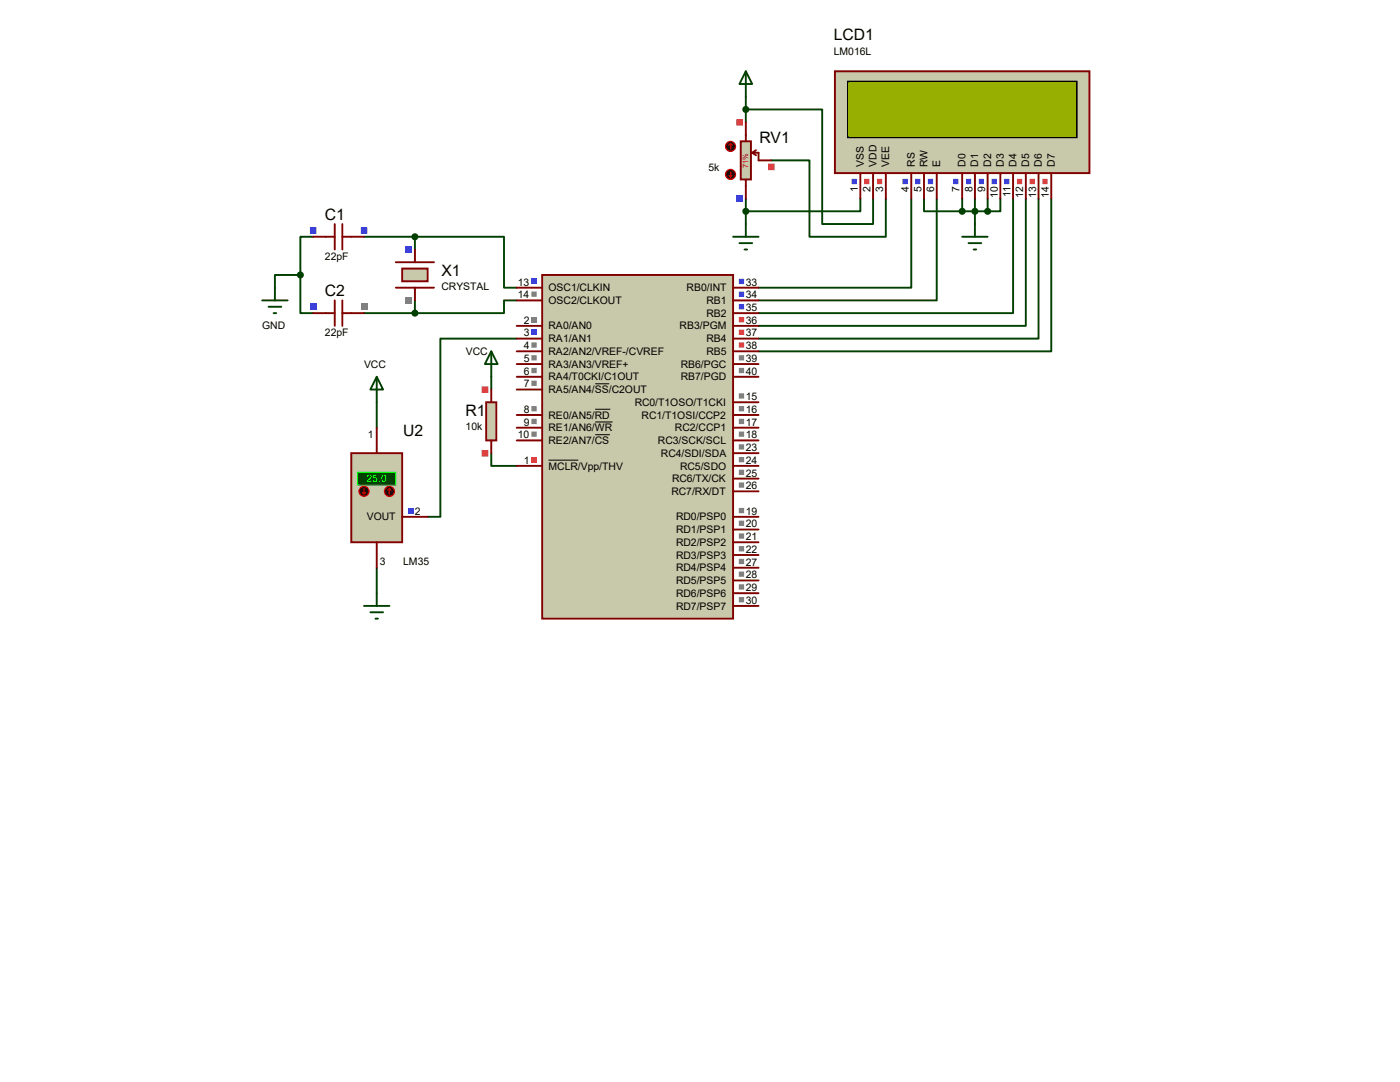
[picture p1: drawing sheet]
<svg xmlns="http://www.w3.org/2000/svg" width="279mm" height="216mm" viewBox="0 0 279 216" stroke-linecap="round" stroke-linejoin="round" font-family="sans-serif">
<g fill="none" stroke="#004000" stroke-width=".38">
<path d="M148.8 19.3v5.1M148.8 21.8h15.3v22.9h10.1v-5.1M148.8 39.6v5.1M153.9 32h7.6v15.2h15.3v-7.6M171.7 39.6v2.6h-22.9M181.9 39.6v17.8h-30.5M184.4 39.6v2.6h7.6M186.9 39.6v20.3h-35.5M192 39.6v2.6M194.6 39.6v5.1M197.1 39.6v2.6M199.6 39.6v2.6h-2.5"/>
<path d="M202.2 39.6v22.9h-50.8M204.7 39.6v25.4h-53.3M207.3 39.6v28h-55.9M209.8 39.6v30.5h-58.4M59.9 54.9v7.6h2.6M59.9 54.9h-5v2.5M62.5 47.2h-2.6v7.7M72.6 47.2h10.2M82.8 47.2h17.8v10.2h2.5M82.8 47.2v2.6M82.8 59.9v2.6M103.1 59.9h-2.5v2.6h-17.8"/>
<path d="M192 42.2h5.1M72.6 62.5h10.2M98 75.2v2.5M103.1 67.6h-15.2v35.5h-2.6M75.2 80.3v5M98 90.4v2.6h5.1M75.2 113.3v5.1"/>
</g>
<path d="M108.2 54.9h38.1v68.5h-38.1z" fill="#c8c8aa" stroke="#800000" stroke-width=".38"/>
<g fill="none" stroke="#800000" stroke-width=".38">
<path d="M103.1 57.4h5.1M103.1 59.9h5.1M146.3 57.4h5.1M146.3 59.9h5.1M103.1 65h5.1M103.1 67.6h5.1M103.1 70.1h5.1M103.1 75.2h5.1M103.1 77.7h5.1M103.1 72.6h5.1M146.3 65h5.1M146.3 67.6h5.1"/>
<path d="M146.3 70.1h5.1M146.3 75.2h5.1M146.3 72.6h5.1M146.3 62.5h5.1M103.1 82.8h5.1M103.1 85.3h5.1M103.1 87.9h5.1M103.1 93h5.1M146.3 82.8h5.1M146.3 85.3h5.1M146.3 87.9h5.1M146.3 98h5.1"/>
<path d="M146.3 95.5h5.1M146.3 93h5.1M146.3 90.4h5.1M146.3 80.3h5.1M146.3 103.1h5.1M146.3 105.7h5.1M146.3 118.4h5.1M146.3 115.8h5.1M146.3 113.3h5.1M146.3 110.7h5.1M146.3 108.2h5.1M146.3 120.9h5.1"/>
</g>
<path d="M118.8 76.6h2.8M109.5 91.8h5.9M118.8 81.7h3M118.8 84.2h3.5M118.8 86.7h2.9" fill="none" stroke="#000" stroke-width=".2"/>
<path d="M106 63.2h1.1v1.1h-1.1z" fill="#808080"/>
<path d="M106 65.8h1.1v1h-1.1z" fill="#4040ff"/>
<path d="M106 68.3h1.1v1.1h-1.1zM106 73.4h1.1v1.1h-1.1zM106 75.9h1.1v1.1h-1.1zM106 81h1.1v1.1h-1.1zM106 83.6h1.1v1h-1.1zM106 86.1h1.1v1.1h-1.1z" fill-rule="evenodd" fill="#808080"/>
<path d="M106 55.6h1.1v1.1h-1.1z" fill="#4040ff"/>
<path d="M106 58.2h1.1v1h-1.1zM147.4 81h1.1v1.1h-1.1zM147.4 83.6h1.1v1h-1.1zM147.4 86.1h1.1v1.1h-1.1zM147.4 101.3h1.1v1.1h-1.1zM147.4 103.9h1.1v1h-1.1zM147.4 73.4h1.1v1.1h-1.1zM147.4 70.9h1.1v1h-1.1z" fill-rule="evenodd" fill="#808080"/>
<path d="M147.4 68.3h1.1v1.1h-1.1zM147.4 65.8h1.1v1h-1.1zM147.4 63.2h1.1v1.1h-1.1z" fill-rule="evenodd" fill="#ff4040"/>
<path d="M147.4 60.7h1.1v1.1h-1.1zM147.4 58.2h1.1v1h-1.1zM147.4 55.6h1.1v1.1h-1.1z" fill-rule="evenodd" fill="#4040ff"/>
<path d="M147.4 119.1h1.1v1.1h-1.1zM147.4 116.6h1.1v1h-1.1zM147.4 114h1.1v1.1h-1.1zM147.4 111.5h1.1v1.1h-1.1zM147.4 109h1.1v1h-1.1zM147.4 106.4h1.1v1.1h-1.1zM147.4 96.3h1.1v1h-1.1zM147.4 93.7h1.1v1.1h-1.1zM147.4 91.2h1.1v1h-1.1zM147.4 88.6h1.1v1.1h-1.1zM106 70.9h1.1v1h-1.1zM147.4 78.5h1.1v1h-1.1z" fill-rule="evenodd" fill="#808080"/>
<path d="M106 91.2h1.1v1h-1.1z" fill="#ff4040"/>
<path d="M79 52.3h7.6M79 57.4h7.6" fill="none" stroke="#800000" stroke-width=".38"/>
<path d="M80.3 53.6h5v2.5h-5z" fill="#c8c8aa" stroke="#800000" stroke-width=".38"/>
<path d="M82.8 49.8v2.5M82.8 57.4v2.5" fill="none" stroke="#800000" stroke-width=".38"/>
<path d="M80.9 49.1h1.3v1.4h-1.3z" fill="#4040ff"/>
<path d="M80.9 59.3h1.3v1.3h-1.3z" fill="#808080"/>
<path d="M62.5 47.2h4.3M66.8 44.7v5.1M68.3 44.7v5.1M68.3 47.2h4.3" fill="none" stroke="#800000" stroke-width=".38"/>
<path d="M72 45.3h1.3v1.4h-1.3zM61.8 45.3h1.4v1.4h-1.4z" fill-rule="evenodd" fill="#4040ff"/>
<path d="M66.8 59.9v5.1M68.3 59.9v5.1M62.5 62.5h4.3M68.3 62.5h4.3" fill="none" stroke="#800000" stroke-width=".38"/>
<path d="M72 60.6h1.3v1.3h-1.3z" fill="#808080"/>
<path d="M61.8 60.6h1.4v1.3h-1.4z" fill="#4040ff"/>
<path d="M52.3 59.9h5.1M54.9 57.4v2.5M53.6 61.2h2.5M54.6 62.5h.5" fill="none" stroke="#004000" stroke-width=".38"/>
<path d="M70.1 90.4h10.2v17.8h-10.2z" fill="#c8c8aa" stroke="#800000" stroke-width=".38"/>
<path d="M71.4 94.2h7.6v2.6h-7.6z" fill="#004000" stroke="#0f0" stroke-width=".2"/>
<path d="M75.2 85.3v5.1M75.2 108.2v5.1M80.3 103.1h5" fill="none" stroke="#800000" stroke-width=".38"/>
<circle cx="77.7" cy="98" r="1.02" fill="#400000" stroke="#f00" stroke-width=".2"/>
<path d="M77.7 97.5l-.2 .3M77.7 97.5l.3 .3M77.7 97.5v1.1" fill="none" stroke="#f00" stroke-width=".2"/>
<circle cx="72.6" cy="98" r="1.02" fill="#400000" stroke="#f00" stroke-width=".2"/>
<path d="M72.4 98.3l.2 .3M72.6 97.5v1.1M72.9 98.3l-.3 .3" fill="none" stroke="#f00" stroke-width=".2"/>
<path d="M81.4 101.3h1.1v1.1h-1.1z" fill="#4040ff"/>
<path d="M75.2 75.2l1.3 2.5h-2.6zM75.2 75.2v5.1M75.2 118.4v2.5M72.6 120.9h5.1M73.9 122.2h2.6M74.9 123.4h.5" fill="none" stroke="#004000" stroke-width=".38"/>
<path d="M147.8 28.2h2.1v7.6h-2.1z" fill="#c8c8aa" stroke="#800000" stroke-width=".38"/>
<path d="M148.8 24.4v3.8M148.8 35.8v3.8M150.1 30.5l.8 .5M150.1 30.5h1.3v1.5h2.5M150.9 30l-.8 .5" fill="none" stroke="#800000" stroke-width=".38"/>
<circle cx="145.8" cy="29.2" r="1.02" fill="#400000" stroke="#f00" stroke-width=".2"/>
<path d="M145.8 28.7l-.3 .3M145.8 28.7l.2 .3M145.8 28.7v1" fill="none" stroke="#f00" stroke-width=".2"/>
<circle cx="145.8" cy="34.8" r="1.02" fill="#400000" stroke="#f00" stroke-width=".2"/>
<path d="M145.5 35.1l.3 .2M145.8 34.3v1M146 35.1l-.2 .2" fill="none" stroke="#f00" stroke-width=".2"/>
<path d="M146.9 39h1.4v1.3h-1.4z" fill="#4040ff"/>
<path d="M146.9 23.7h1.4v1.4h-1.4zM153.3 32.6h1.3v1.4h-1.3z" fill-rule="evenodd" fill="#ff4040"/>
<path d="M166.6 14.2h50.8v20.3h-50.8z" fill="#c8c8aa" stroke="#800000" stroke-width=".38"/>
<path d="M169.2 16.3h45.7v11.1h-45.7z" fill="#324600" stroke="#000" stroke-width=".25"/>
<path d="M169.2 16.3h45.7v11.1h-45.7z" fill="#96af00" stroke="#000" stroke-width=".25"/>
<g fill="none" stroke="#800000" stroke-width=".38">
<path d="M171.7 34.5v5.1M174.2 34.5v5.1M176.8 34.5v5.1M181.9 34.5v5.1M184.4 34.5v5.1M186.9 34.5v5.1M192 34.5v5.1M194.6 34.5v5.1M197.1 34.5v5.1M199.6 34.5v5.1M202.2 34.5v5.1M204.7 34.5v5.1"/>
<path d="M207.3 34.5v5.1M209.8 34.5v5.1"/>
</g>
<path d="M208 35.7h1.1v1h-1.1zM205.5 35.7h1v1h-1zM202.9 35.7h1.1v1h-1.1z" fill-rule="evenodd" fill="#ff4040"/>
<path d="M200.4 35.7h1.1v1h-1.1zM197.9 35.7h1v1h-1zM195.3 35.7h1.1v1h-1.1zM192.8 35.7h1v1h-1zM190.2 35.7h1.1v1h-1.1zM185.2 35.7h1v1h-1zM182.6 35.7h1.1v1h-1.1zM180.1 35.7h1v1h-1zM169.9 35.7h1.1v1h-1.1z" fill-rule="evenodd" fill="#4040ff"/>
<path d="M172.5 35.7h1v1h-1zM175 35.7h1.1v1h-1.1z" fill-rule="evenodd" fill="#ff4040"/>
<path d="M148.8 14.2l1.3 2.6h-2.5zM148.8 14.2v5.1M146.3 47.2h5.1M147.6 48.5h2.5M148.6 49.8h.5M148.8 44.7v2.5M192 47.2h5.1M193.3 48.5h2.5M194.3 49.8h.5M194.6 44.7v2.5" fill="none" stroke="#004000" stroke-width=".38"/>
<g fill="#004000" stroke="#004000" stroke-width=".38">
<circle cx="148.8" cy="42.2" r=".51"/>
<circle cx="148.8" cy="21.8" r=".51"/>
<circle cx="192" cy="42.2" r=".51"/>
<circle cx="194.6" cy="42.2" r=".51"/>
<circle cx="197.1" cy="42.2" r=".51"/>
<circle cx="59.9" cy="54.9" r=".51"/>
<circle cx="82.8" cy="47.2" r=".51"/>
<circle cx="82.8" cy="62.5" r=".51"/>
</g>
<path d="M97 80.3h2.1v7.6h-2.1z" fill="#c8c8aa" stroke="#800000" stroke-width=".38"/>
<path d="M98 77.7v2.6M98 87.9v2.5" fill="none" stroke="#800000" stroke-width=".38"/>
<path d="M96.1 77.1h1.4v1.3h-1.4zM96.1 89.8h1.4v1.3h-1.4z" fill-rule="evenodd" fill="#ff4040"/>
<path d="M98 70.1l1.3 2.5h-2.5zM98 70.1v5.1" fill="none" stroke="#004000" stroke-width=".38"/>
<g font-size="3.1">
<text x="166.4" y="8">LCD1</text>
<text x="151.6" y="28.6">RV1</text>
<text x="64.9" y="43.9">C1</text>
<text x="64.9" y="59.1">C2</text>
<text x="88.1" y="55">X1</text>
<text x="92.9" y="82.9">R1</text>
<text x="80.5" y="87">U2</text>
</g>
<g font-size="2.1">
<text x="166.4" y="10.9">LM016L</text>
<text x="141.4" y="34.1">5k</text>
<text x="172.4" y="33.3" transform="rotate(-90 172.4 33.3)">VSS</text>
<text x="174.9" y="33.3" transform="rotate(-90 174.9 33.3)">VDD</text>
<text x="177.5" y="33.3" transform="rotate(-90 177.5 33.3)">VEE</text>
<text x="182.5" y="33.3" transform="rotate(-90 182.5 33.3)">RS</text>
<text x="185.1" y="33.3" transform="rotate(-90 185.1 33.3)">RW</text>
<text x="187.6" y="33.3" transform="rotate(-90 187.6 33.3)">E</text>
<text x="192.7" y="33.3" transform="rotate(-90 192.7 33.3)">D0</text>
<text x="195.2" y="33.3" transform="rotate(-90 195.2 33.3)">D1</text>
<text x="197.8" y="33.3" transform="rotate(-90 197.8 33.3)">D2</text>
<text x="200.3" y="33.3" transform="rotate(-90 200.3 33.3)">D3</text>
<text x="202.9" y="33.3" transform="rotate(-90 202.9 33.3)">D4</text>
<text x="205.4" y="33.3" transform="rotate(-90 205.4 33.3)">D5</text>
<text x="207.9" y="33.3" transform="rotate(-90 207.9 33.3)">D6</text>
<text x="210.5" y="33.3" transform="rotate(-90 210.5 33.3)">D7</text>
<text x="171.2" y="38.2" transform="rotate(-90 171.2 38.2)">1</text>
<text x="173.7" y="38.2" transform="rotate(-90 173.7 38.2)">2</text>
<text x="176.3" y="38.2" transform="rotate(-90 176.3 38.2)">3</text>
<text x="181.4" y="38.2" transform="rotate(-90 181.4 38.2)">4</text>
<text x="183.9" y="38.2" transform="rotate(-90 183.9 38.2)">5</text>
<text x="186.4" y="38.2" transform="rotate(-90 186.4 38.2)">6</text>
<text x="191.5" y="38.2" transform="rotate(-90 191.5 38.2)">7</text>
<text x="194.1" y="38.2" transform="rotate(-90 194.1 38.2)">8</text>
<text x="196.6" y="38.2" transform="rotate(-90 196.6 38.2)">9</text>
<text x="199.1" y="39.4" transform="rotate(-90 199.1 39.4)">10</text>
<text x="201.7" y="39.2" transform="rotate(-90 201.7 39.2)">11</text>
<text x="204.2" y="39.4" transform="rotate(-90 204.2 39.4)">12</text>
<text x="206.8" y="39.4" transform="rotate(-90 206.8 39.4)">13</text>
<text x="209.3" y="39.4" transform="rotate(-90 209.3 39.4)">14</text>
<text x="64.9" y="51.9">22pF</text>
<text x="88.1" y="57.9">CRYSTAL</text>
<text x="103.3" y="57">13</text>
<text x="103.3" y="59.5">14</text>
<text x="109.5" y="58.1">OSC1/CLKIN</text>
<text x="137" y="58.1">RB0/INT</text>
<text x="148.8" y="59.5">34</text>
<text x="148.8" y="57">33</text>
<text x="52.3" y="65.7">GND</text>
<text x="104.5" y="64.6">2</text>
<text x="109.5" y="65.7">RA0/AN0</text>
<text x="109.5" y="60.7">OSC2/CLKOUT</text>
<text x="135.6" y="65.7">RB3/PGM</text>
<text x="141" y="63.2">RB2</text>
<text x="141" y="60.7">RB1</text>
<text x="148.8" y="64.6">36</text>
<text x="148.8" y="62.1">35</text>
<text x="64.9" y="67.1">22pF</text>
<text x="93" y="70.8">VCC</text>
<text x="104.5" y="67.1">3</text>
<text x="104.5" y="69.7">4</text>
<text x="109.5" y="68.3">RA1/AN1</text>
<text x="109.5" y="70.8">RA2/AN2/VREF-/CVREF</text>
<text x="141" y="70.8">RB5</text>
<text x="141" y="68.3">RB4</text>
<text x="148.8" y="69.7">38</text>
<text x="148.8" y="67.1">37</text>
<text x="72.6" y="73.4">VCC</text>
<text x="104.5" y="74.8">6</text>
<text x="104.5" y="77.3">7</text>
<text x="104.5" y="72.2">5</text>
<text x="109.5" y="75.9">RA4/T0CKI/C1OUT</text>
<text x="109.5" y="73.4">RA3/AN3/VREF+</text>
<text x="135.8" y="75.9">RB7/PGD</text>
<text x="135.8" y="73.4">RB6/PGC</text>
<text x="148.8" y="74.8">40</text>
<text x="148.8" y="72.2">39</text>
<text x="104.5" y="82.4">8</text>
<text x="109.5" y="78.4">RA5/AN4/SS/C2OUT</text>
<text x="109.5" y="83.5">RE0/AN5/RD</text>
<text x="126.7" y="81">RC0/T1OSO/T1CKI</text>
<text x="128.1" y="83.5">RC1/T1OSI/CCP2</text>
<text x="148.8" y="82.4">16</text>
<text x="148.8" y="79.8">15</text>
<text x="73.4" y="87.5">1</text>
<text x="92.9" y="85.8">10k</text>
<text x="103.3" y="87.5">10</text>
<text x="104.5" y="84.9">9</text>
<text x="109.5" y="86.1">RE1/AN6/WR</text>
<text x="109.5" y="88.6">RE2/AN7/CS</text>
<text x="131.3" y="88.6">RC3/SCK/SCL</text>
<text x="134.7" y="86.1">RC2/CCP1</text>
<text x="148.8" y="84.9">17</text>
<text x="148.8" y="87.5">18</text>
<text x="104.5" y="92.5">1</text>
<text x="109.5" y="93.7">MCLR/Vpp/THV</text>
<text x="131.9" y="91.1">RC4/SDI/SDA</text>
<text x="135.7" y="93.7">RC5/SDO</text>
<text x="148.8" y="95.1">25</text>
<text x="148.8" y="92.5">24</text>
<text x="148.8" y="90">23</text>
<text x="134" y="98.8">RC7/RX/DT</text>
<text x="134.1" y="96.2">RC6/TX/CK</text>
<text x="148.8" y="97.6">26</text>
<text x="73.2" y="103.8">VOUT</text>
<text x="82.8" y="102.7">2</text>
<text x="134.9" y="103.8">RD0/PSP0</text>
<text x="134.9" y="106.4">RD1/PSP1</text>
<text x="148.8" y="102.7">19</text>
<text x="148.8" y="105.2">20</text>
<text x="148.8" y="107.8">21</text>
<text x="75.8" y="112.6">3</text>
<text x="80.5" y="112.8">LM35</text>
<text x="134.9" y="111.5">RD3/PSP3</text>
<text x="134.9" y="108.9">RD2/PSP2</text>
<text x="148.8" y="112.9">27</text>
<text x="148.8" y="110.3">22</text>
<text x="134.9" y="119.1">RD6/PSP6</text>
<text x="134.9" y="116.5">RD5/PSP5</text>
<text x="134.9" y="114">RD4/PSP4</text>
<text x="148.8" y="117.9">29</text>
<text x="148.8" y="115.4">28</text>
<text x="134.9" y="121.6">RD7/PSP7</text>
<text x="148.8" y="120.5">30</text>
</g>
<text font-size="2.1" fill="#0f0" x="73.2" y="96.2">25.0</text>
<text font-size="1.5" fill="#c00000" x="149.3" y="33.5" transform="rotate(-90 149.3 33.5)">71%</text>
</svg>
